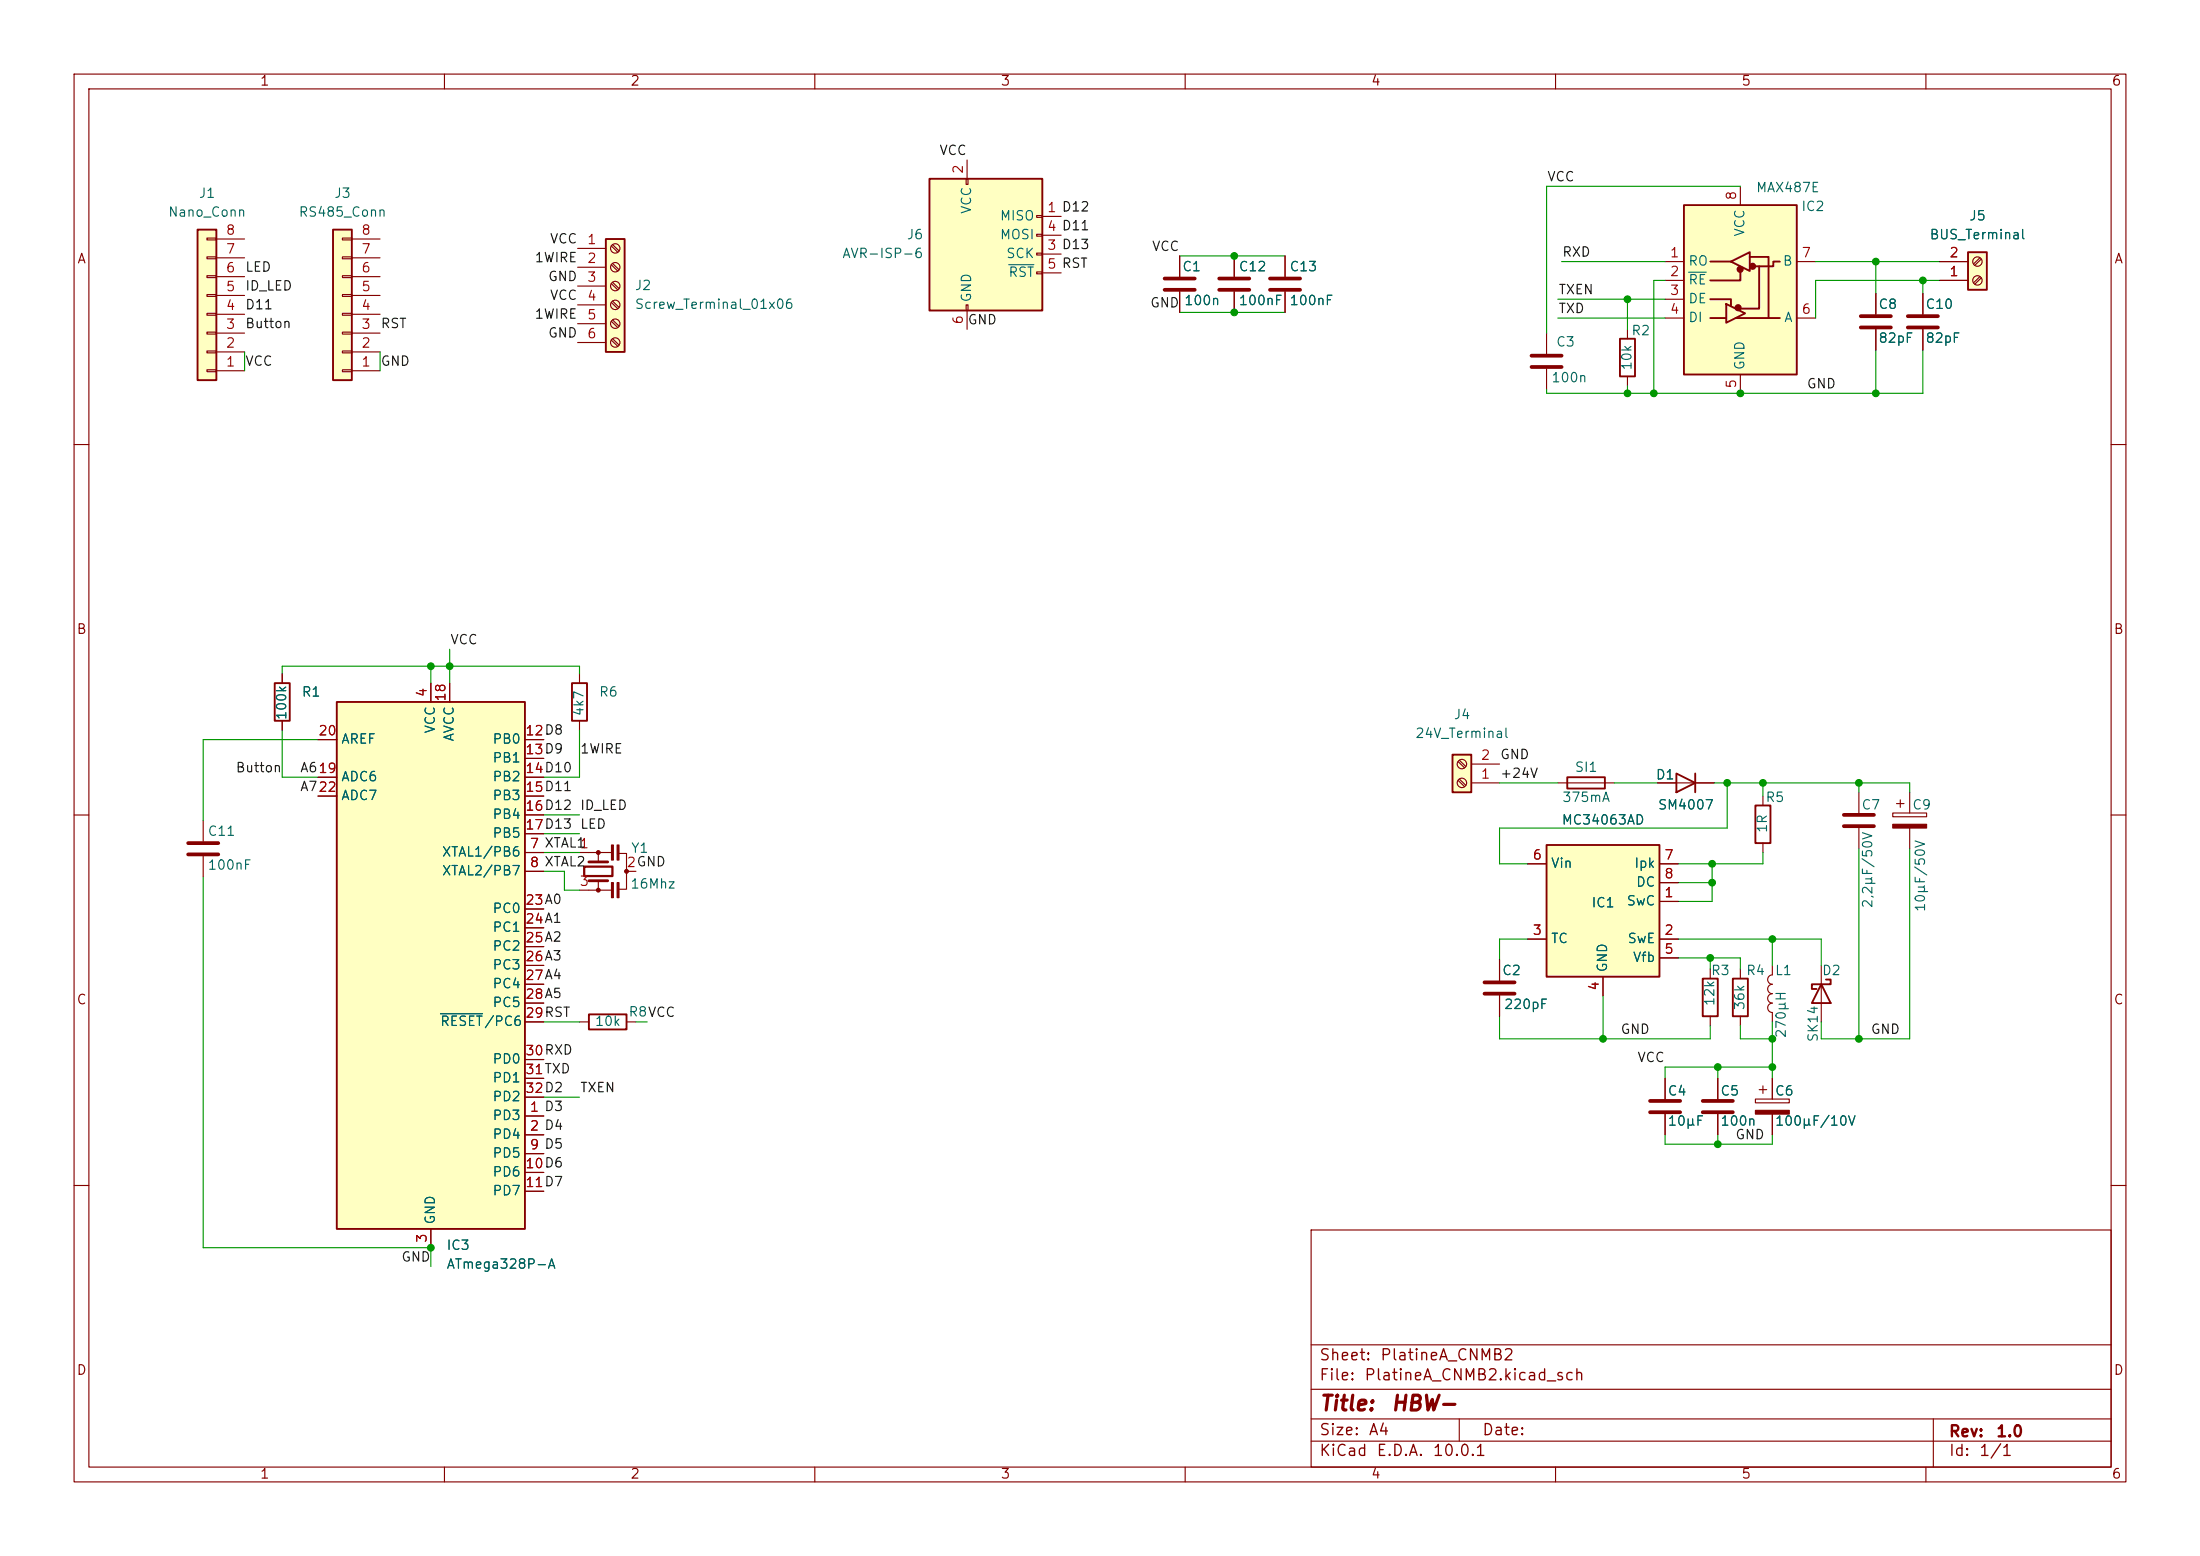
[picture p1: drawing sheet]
<svg xmlns="http://www.w3.org/2000/svg" width="297mm" height="210mm" viewBox="0 0 297 210" stroke-linecap="round" stroke-linejoin="round" font-family="sans-serif">
<g fill="none" stroke="#840000" stroke-width=".15">
<path d="M10 10h277v190h-277zM12 12h273v186h-273zM60 10v2M110 10v2M160 10v2M210 10v2M260 10v2M259.6 39.6v2.8M219.7 44.5v1.2M219.7 50.8v1.3M259.6 44.5v2.7M10 60h2"/>
<path d="M285 60h2M78.2 90.9v1.3M78.2 97.3v1.3M10 110h2M251 106.9v2.8M251 111.8v2.8M285 110h2M234.9 130.8v1.3M234.9 137.2v1.2M224.8 145.5v2.8M224.8 150.4v2.8M10 160h2"/>
<path d="M177 166h108v32h-108zM285 160h2M60 198v2M110 198v2M160 198v2M177 194.5h108M177 191.5h108M177 187.5h108M177 181.5h108M197 191.5v3M210 198v2M260 198v2"/>
<path d="M261 191.5v6.5"/>
</g>
<path d="M218.7 45.7h2v5.1h-2zM77.2 92.2h2v5.1h-2zM233.9 132.1h2.1v5.1h-2.1z" fill="none" stroke="#840000" stroke-width=".25"/>
<path d="M257.6 42.7h4M257.6 44.2h4M248.9 110h4.1M248.9 111.5h4.1M222.8 148.6h4M222.8 150.1h4" fill="none" stroke="#840000" stroke-width=".51"/>
<path d="M196.1 101.9h2.5v5h-2.5z" fill="#ffffc2"/>
<path d="M196.1 101.9h2.5v5h-2.5zM237 108.7h2v5.1h-2zM229.9 132.1h2v5.1h-2zM245.9 132.8l1.2 2.6h-2.5zM246.5 132.2h.6v.6h-2.5v.7h.6" fill="none" stroke="#840000" stroke-width=".25"/>
<g fill="none" stroke="#840000" stroke-width=".15">
<path d="M159.3 34.5v2.8M159.3 39.4v2.8M253.2 39.6v2.8M253.2 44.5v2.7M27.4 110.7v2.8M27.4 115.6v2.8M196.8 105.3l.9 .9M196.8 102.8l.9 .8M197 105.2l.9 .8M197 102.6l.9 .9M198.6 105.7h3.8M198.6 103.1h3.8"/>
<path d="M238 107.4v1.3M238 113.8v1.3M230.9 130.8v1.3M230.9 137.2v1.2M245.9 130.3v7.6M231.9 145.5v2.8M231.9 150.4v2.8M237 148.3h4.6v.5h-4.6zM237.5 147.1h1M238 146.6v1M239.3 145.5v2.8M239.3 150.4v2.8"/>
<circle cx="197.4" cy="103.1" r=".63"/>
<circle cx="197.4" cy="105.7" r=".63"/>
</g>
<path d="M157.2 37.6h4.1M157.2 39.1h4.1M251.2 42.7h4.1M251.2 44.2h4.1M25.4 115.3h4.1M25.4 113.8h4.1M229.9 150.1h4M229.9 148.6h4" fill="none" stroke="#840000" stroke-width=".51"/>
<path d="M237 149.9h4.6v.5h-4.6z" fill="#840000" stroke="#840000" stroke-width=".15"/>
<path d="M227.3 27.7h15.3v22.8h-15.3z" fill="#ffffc2"/>
<path d="M227.3 27.7h15.3v22.8h-15.3zM230.9 35.3h2.8M233.7 35.3l2.5-1.3v2.6zM234.9 36.6v1.2h-4M236.2 34.7h2.6v8.2M237.5 35.9v5.8h-2.6M240.3 35.3h-.9v.6h-2.5M230.9 40.4h2.8v.6M230.9 42.9h2.1M233 41l2.6 1.3-2.6 1.3zM233.7 41v.3M234.3 42.9h6" fill="none" stroke="#840000" stroke-width=".25"/>
<g fill="#840000" stroke="#840000" stroke-width=".25">
<circle cx="234.6" cy="41.5" r=".36"/>
<circle cx="234.9" cy="36.3" r=".36"/>
<circle cx="236.6" cy="35.9" r=".36"/>
</g>
<path d="M224.8 35.3h2.5M224.8 37.8h2.5M234.9 25.1v2.6M236.2 34.7h.1M242.6 35.3h2.5M208.8 45v2.8M208.8 49.8v2.8M224.8 40.4h2.5M224.8 42.9h2.5M234.9 50.5v2.6M242.6 42.9h2.5" fill="none" stroke="#840000" stroke-width=".15"/>
<path d="M228 36.7h2.3" fill="none" stroke="#006464" stroke-width=".15"/>
<path d="M206.8 49.5h4M206.8 48h4" fill="none" stroke="#840000" stroke-width=".51"/>
<path d="M265.7 34h2.5v5.1h-2.5z" fill="#ffffc2"/>
<path d="M265.7 34h2.5v5.1h-2.5zM37.1 92.2h2v5.1h-2z" fill="none" stroke="#840000" stroke-width=".25"/>
<g fill="none" stroke="#840000" stroke-width=".15">
<path d="M166.6 34.5v2.8M166.6 39.4v2.8M173.5 34.5v2.8M173.5 39.4v2.8M261.9 37.8h3.8M261.9 35.3h3.8M267.3 37.3l-.9 .9M267.3 34.8l-.9 .8M267.5 37.5l-.9 .9M267.5 35l-.9 .8M38.1 90.9v1.3M38.1 97.3v1.3"/>
<path d="M255.5 109.7h4.6v.5h-4.6zM256 108.5h1M256.5 108v1M257.8 106.9v2.8M257.8 111.8v2.8M239.3 131.6a.64 .64 0 0 0-.7 .6 .64 .64 0 0 0 .7 .6 .64 .64 0 0 0-.7 .7 .64 .64 0 0 0 .7 .6 .64 .64 0 0 0-.7 .7 .64 .64 0 0 0 .7 .6 .63 .63 0 0 0-.7 .6 .63 .63 0 0 0 .7 .7v1.2M239.3 130.3v1.3"/>
<circle cx="267" cy="37.8" r=".63"/>
<circle cx="267" cy="35.3" r=".63"/>
</g>
<path d="M164.6 39.1h4.1M164.6 37.6h4.1M171.4 39.1h4.1M171.4 37.6h4.1" fill="none" stroke="#840000" stroke-width=".51"/>
<path d="M255.5 111.3h4.6v.5h-4.6z" fill="#840000" stroke="#840000" stroke-width=".15"/>
<path d="M26.7 31h2.5v20.3h-2.5z" fill="#ffffc2"/>
<path d="M26.7 31h2.5v20.3h-2.5z" fill="none" stroke="#840000" stroke-width=".25"/>
<g fill="none" stroke="#840000" stroke-width=".15">
<path d="M27.9 39.8h1.3v.2h-1.3zM27.9 37.2h1.3v.3h-1.3zM27.9 34.7h1.3v.2h-1.3zM27.9 32.1h1.3v.3h-1.3zM29.2 39.9h3.8M29.2 37.3h3.8M29.2 34.8h3.8M29.2 32.3h3.8M27.9 49.9h1.3v.3h-1.3zM27.9 47.4h1.3v.2h-1.3zM27.9 44.8h1.3v.3h-1.3zM27.9 42.3h1.3v.2h-1.3z"/>
<path d="M29.2 50h3.8M29.2 47.5h3.8M29.2 45h3.8M29.2 42.4h3.8"/>
</g>
<path d="M45 31h2.5v20.3h-2.5z" fill="#ffffc2"/>
<path d="M45 31h2.5v20.3h-2.5z" fill="none" stroke="#840000" stroke-width=".25"/>
<g fill="none" stroke="#840000" stroke-width=".15">
<path d="M46.2 39.8h1.3v.2h-1.3zM46.2 37.2h1.3v.3h-1.3zM46.2 34.7h1.3v.2h-1.3zM46.2 32.1h1.3v.3h-1.3zM47.5 39.9h3.8M47.5 37.3h3.8M47.5 34.8h3.8M47.5 32.3h3.8M46.2 49.9h1.3v.3h-1.3zM46.2 47.4h1.3v.2h-1.3zM46.2 44.8h1.3v.3h-1.3zM46.2 42.3h1.3v.2h-1.3z"/>
<path d="M47.5 50h3.8M47.5 47.5h3.8M47.5 45h3.8M47.5 42.4h3.8"/>
</g>
<path d="M81.8 32.3h2.5v15.2h-2.5z" fill="#ffffc2"/>
<path d="M81.8 32.3h2.5v15.2h-2.5z" fill="none" stroke="#840000" stroke-width=".25"/>
<g fill="none" stroke="#840000" stroke-width=".15">
<path d="M78 33.5h3.8M78 36.1h3.8M78 38.6h3.8M82.5 33.2l.9 .8M82.5 35.7l.9 .9M82.5 38.3l.9 .8M82.7 33l.9 .9M82.7 35.6l.9 .8M82.7 38.1l.9 .8M78 41.1h3.8M78 43.7h3.8M78 46.2h3.8"/>
<path d="M82.5 40.8l.9 .9M82.5 43.4l.9 .8M82.5 45.9l.9 .8M82.7 40.6l.9 .9M82.7 43.2l.9 .8M82.7 45.7l.9 .9"/>
<circle cx="83.1" cy="36.1" r=".63"/>
<circle cx="83.1" cy="38.6" r=".63"/>
<circle cx="83.1" cy="33.5" r=".63"/>
<circle cx="83.1" cy="41.1" r=".63"/>
<circle cx="83.1" cy="43.7" r=".63"/>
<circle cx="83.1" cy="46.2" r=".63"/>
</g>
<path d="M125.5 24.1h15.2v17.8h-15.2z" fill="#ffffc2"/>
<path d="M130.4 24.1h.3v.8h-.3zM130.6 21.6v2.5M140 29.1h.7v.2h-.7zM140 31.6h.7v.3h-.7zM140 34.2h.7v.2h-.7zM140 36.7h.7v.3h-.7zM140.7 29.2h2.6M140.7 34.3h2.6M140.7 31.8h2.6M140.7 36.8h2.6M130.4 41.1h.3v.8h-.3zM130.6 41.9v2.6" fill="none" stroke="#840000" stroke-width=".15"/>
<path d="M125.5 24.1h15.2v17.8h-15.2z" fill="none" stroke="#840000" stroke-width=".25"/>
<path d="M136.2 35.7h3.4" fill="none" stroke="#006464" stroke-width=".15"/>
<path d="M45.5 94.7h25.4v71.2h-25.4z" fill="#ffffc2"/>
<path d="M45.5 94.7h25.4v71.2h-25.4zM79.5 136.9h5.1v2h-5.1z" fill="none" stroke="#840000" stroke-width=".25"/>
<g fill="none" stroke="#840000" stroke-width=".15">
<path d="M42.9 99.8h2.6M58.2 92.2v2.5M60.7 92.2v2.5M70.9 99.8h2.5M42.9 104.9h2.6M42.9 107.4h2.6M70.9 115.1h2.5M70.9 117.6h2.5M70.9 102.4h2.5M70.9 104.9h2.5M70.9 107.4h2.5M70.9 110h2.5"/>
<path d="M70.9 112.5h2.5M78.2 115.1h4.3M80.8 115.1v1.1M80.8 118.9v1.2M83.4 115.2h1.2v4.8h-1M84.6 117.6h1.3M70.9 122.7h2.5M70.9 125.2h2.5M70.9 127.8h2.5M70.9 130.3h2.5M70.9 132.8h2.5M70.9 135.4h2.5"/>
<path d="M70.9 137.9h2.5M78.2 137.9h1.3M78.2 120.1h4.3M84.6 137.9h1.3M70.9 150.6h2.5M70.9 153.2h2.5M70.9 155.7h2.5M70.9 158.2h2.5M70.9 143h2.5M70.9 145.5h2.5M70.9 148.1h2.5M58.2 165.9v2.5"/>
<path d="M70.9 160.8h2.5"/>
</g>
<path d="M59.5 136.8h5.7" fill="none" stroke="#006464" stroke-width=".15"/>
<g fill="#840000" stroke="#840000" stroke-width=".15">
<path d="M82.5 114h.3v2.1h-.3z"/>
<path d="M83.3 114h.3v2.1h-.3z"/>
<path d="M82.5 119.1h.3v2.1h-.3z"/>
<path d="M83.3 119.1h.3v2.1h-.3z"/>
<circle cx="80.8" cy="115.1" r=".25"/>
<circle cx="84.6" cy="117.6" r=".25"/>
<circle cx="80.8" cy="120.1" r=".25"/>
</g>
<path d="M79.5 116.3h2.5M79.5 118.9h2.5" fill="none" stroke="#840000" stroke-width=".38"/>
<path d="M78.9 117h3.8v1.2h-3.8z" fill="none" stroke="#840000" stroke-width=".3"/>
<path d="M208.8 114h15.2v17.8h-15.2z" fill="#ffffc2"/>
<path d="M208.8 114h15.2v17.8h-15.2zM211.6 104.9h5.1v1.5h-5.1zM226.3 104.4l2.6 1.3-2.6 1.2zM228.9 104.4v2.5" fill="none" stroke="#840000" stroke-width=".25"/>
<g fill="none" stroke="#840000" stroke-width=".15">
<path d="M159.3 34.5v2.8M159.3 39.4v2.8M166.6 34.5v2.8M166.6 39.4v2.8M173.5 34.5v2.8M173.5 39.4v2.8M253.2 39.6v2.8M259.6 39.6v2.8M261.9 37.8h3.8M261.9 35.3h3.8M253.2 44.5v2.7M259.6 44.5v2.7"/>
<path d="M38.1 90.9v1.3M38.1 97.3v1.3M42.9 99.8h2.6M58.2 92.2v2.5M60.7 92.2v2.5M70.9 99.8h2.5M42.9 104.9h2.6M42.9 107.4h2.6M70.9 115.1h2.5M70.9 117.6h2.5M70.9 102.4h2.5M70.9 104.9h2.5"/>
<path d="M70.9 107.4h2.5M70.9 110h2.5M70.9 112.5h2.5M206.2 116.6h2.6M210.3 105.7h7.6M223.8 105.7h7.6M224 116.6h2.6M224 119.1h2.6M70.9 122.7h2.5M70.9 125.2h2.5M70.9 127.8h2.5M70.9 130.3h2.5"/>
<path d="M70.9 132.8h2.5M70.9 135.4h2.5M70.9 137.9h2.5M202.4 129.5v2.8M202.4 134.4v2.8M206.2 126.7h2.6M216.4 131.8v2.6M224 121.7h2.6M224 126.7h2.6M224 129.3h2.6M70.9 150.6h2.5M70.9 153.2h2.5"/>
<path d="M70.9 155.7h2.5M70.9 158.2h2.5M70.9 143h2.5M70.9 145.5h2.5M70.9 148.1h2.5M224.8 145.5v2.8M224.8 150.4v2.8M231.9 145.5v2.8M231.9 150.4v2.8M239.3 145.5v2.8M239.3 150.4v2.8M58.2 165.9v2.5"/>
<path d="M70.9 160.8h2.5"/>
</g>
<path d="M200.4 132.6h4.1M200.4 134.1h4.1" fill="none" stroke="#840000" stroke-width=".51"/>
<g fill="none" stroke="#009600" stroke-width=".15">
<path d="M159.3 34.5h14.2M210.8 35.3h14M224.8 37.8h-1.5v15.3M234.9 25.1h-26.1v19.9M245.1 35.3h16.8M253.2 35.3v4.3M259.6 37.8v1.8M261.9 37.8h-16.8v5.1M33 47.5v2.5M51.3 47.5v2.5M159.3 42.2h14.2M210.3 42.9h14.5"/>
<path d="M210.3 40.4h14.5M219.7 40.4v4.1M219.7 52.1v1M253.2 47.2v5.9M259.6 47.2v5.9h-50.8v-.5M38.1 90.9v-1h40.1v1M38.1 98.6v6.3h4.8M42.9 99.8h-15.5v10.9M58.2 89.9v2.3M60.7 87.6v4.6M78.2 98.6v6.3h-4.8M27.4 118.4v50h30.8v2.5"/>
<path d="M73.4 112.5h4.8M73.4 110h4.8M73.4 115.1h4.8M73.4 117.6h2.8v2.5h2M202.4 105.7h7.9M217.9 105.7h5.9M226.6 119.1h4.5M231.1 116.6v5.1h-4.5M231.4 105.7h26.4v1.2M233.2 105.7v6.1h-30.8v4.8h3.8M238 105.7v1.7M238 115.1v1.5h-11.4"/>
<path d="M251 105.7v1.2M251 114.6v25.6M257.8 114.6v25.6h-11.9v-2.3M73.4 137.9h4.8M85.9 137.9h1.5M202.4 137.2v3h28.5v-1.8M206.2 126.7h-3.8v2.8M216.4 134.4v5.8M226.6 126.7h19.3v3.6M226.6 129.3h8.3v1.5M230.9 129.3v1.5M234.9 138.4v1.8h4.4"/>
<path d="M239.3 126.7v3.6M239.3 137.9v7.6M73.4 148.1h4.8M224.8 153.2v1.2h14.5v-1.2M231.9 144v1.5M231.9 153.2v1.2M239.3 144h-14.5v1.5"/>
</g>
<path d="M59.5 136.8h5.7" fill="none" stroke="#006464" stroke-width=".15"/>
<g fill="#009600" stroke="#009600" stroke-width=".14">
<circle cx="233.2" cy="105.7" r=".46"/>
<circle cx="238" cy="105.7" r=".46"/>
<circle cx="251" cy="105.7" r=".46"/>
<circle cx="251" cy="140.2" r=".46"/>
<circle cx="239.3" cy="140.2" r=".46"/>
<circle cx="239.3" cy="126.7" r=".46"/>
<circle cx="230.9" cy="129.3" r=".46"/>
<circle cx="58.2" cy="89.9" r=".46"/>
<circle cx="60.7" cy="89.9" r=".46"/>
<circle cx="219.7" cy="53.1" r=".46"/>
<circle cx="223.3" cy="53.1" r=".46"/>
<circle cx="253.2" cy="53.1" r=".46"/>
<circle cx="234.9" cy="53.1" r=".46"/>
<circle cx="166.6" cy="34.5" r=".46"/>
<circle cx="219.7" cy="40.4" r=".46"/>
<circle cx="259.6" cy="37.8" r=".46"/>
<circle cx="253.2" cy="35.3" r=".46"/>
<circle cx="231.9" cy="154.4" r=".46"/>
<circle cx="231.9" cy="144" r=".46"/>
<circle cx="239.3" cy="144" r=".46"/>
<circle cx="166.6" cy="42.2" r=".46"/>
<circle cx="58.2" cy="168.4" r=".46"/>
<circle cx="231.1" cy="119.1" r=".46"/>
<circle cx="231.1" cy="116.6" r=".46"/>
<circle cx="216.4" cy="140.2" r=".46"/>
</g>
<g font-size="2" fill="#840000">
<text x="178" y="190.9">Title:</text>
<text x="187.7" y="190.9">HBW-</text>
</g>
<g font-size="1.5" fill="#840000">
<text x="178" y="184">Sheet:</text>
<text x="186.2" y="184">PlatineA_CNMB2</text>
<text x="178" y="186.7">File:</text>
<text x="184.1" y="186.7">PlatineA_CNMB2.kicad_sch</text>
<text x="178" y="196.9">KiCad</text>
<text x="178" y="194.1">Size:</text>
<text x="184.7" y="194.1">A4</text>
<text x="185.7" y="196.9">E.D.A.</text>
<text x="193.3" y="196.9">10.0.1</text>
<text x="200" y="194.1">Date:</text>
<text x="263" y="194.3">Rev:</text>
<text x="263" y="196.9">Id:</text>
<text x="267.1" y="196.9">1/1</text>
<text x="269.4" y="194.3">1.0</text>
</g>
<g font-size="1.3" fill="#840000">
<text x="35" y="11.9">1</text>
<text x="85" y="11.9">2</text>
<text x="135" y="11.9">3</text>
<text x="185" y="11.9">4</text>
<text x="235" y="11.9">5</text>
<text x="285" y="11.9">6</text>
<text x="10.3" y="35.9">A</text>
<text x="285.3" y="35.9">A</text>
<text x="10.3" y="85.9">B</text>
<text x="285.3" y="85.9">B</text>
<text x="10.3" y="135.9">C</text>
<text x="285.3" y="135.9">C</text>
<text x="10.3" y="185.9">D</text>
<text x="285.3" y="185.9">D</text>
<text x="35" y="199.9">1</text>
<text x="85" y="199.9">2</text>
<text x="135" y="199.9">3</text>
<text x="185" y="199.9">4</text>
<text x="235" y="199.9">5</text>
<text x="285" y="199.9">6</text>
</g>
<g font-size="1.3" fill="#0f0f0f">
<text x="126.7" y="21.2">VCC</text>
<text x="208.8" y="24.8">VCC</text>
<text x="72.1" y="35.7">1WIRE</text>
<text x="74.1" y="33.2">VCC</text>
<text x="155.4" y="34.2">VCC</text>
<text x="210.8" y="35">RXD</text>
<text x="33" y="39.5">ID_LED</text>
<text x="33" y="37">LED</text>
<text x="73.9" y="38.3">GND</text>
<text x="74.1" y="40.8">VCC</text>
<text x="155.2" y="41.8">GND</text>
<text x="210.3" y="40">TXEN</text>
<text x="33" y="42.1">D11</text>
<text x="33" y="44.6">Button</text>
<text x="51.3" y="44.6">RST</text>
<text x="72.1" y="43.3">1WIRE</text>
<text x="73.9" y="45.9">GND</text>
<text x="130.6" y="44.1">GND</text>
<text x="210.3" y="42.6">TXD</text>
<text x="33" y="49.7">VCC</text>
<text x="51.3" y="49.7">GND</text>
<text x="243.8" y="52.7">GND</text>
<text x="60.7" y="87.3">VCC</text>
<text x="31.7" y="104.6">Button</text>
<text x="40.4" y="104.6">A619</text>
<text x="40.4" y="107.1">A722</text>
<text x="78.2" y="102">1WIRE</text>
<text x="202.4" y="102.8">GND</text>
<text x="202.4" y="105.3">+24V</text>
<text x="78.2" y="109.6">ID_LED</text>
<text x="78.2" y="112.2">LED</text>
<text x="218.7" y="139.9">GND</text>
<text x="221" y="143.7">VCC</text>
<text x="252.5" y="139.9">GND</text>
<text x="78.2" y="147.7">TXEN</text>
<text x="234.2" y="154.1">GND</text>
<text x="54.1" y="170.6">GND</text>
</g>
<g font-size="1.3" fill="#a90000">
<text x="130.3" y="23.6" transform="rotate(-90 130.3 23.6)">2</text>
<text x="141.3" y="29">1 D12</text>
<text x="234.7" y="27.1" transform="rotate(-90 234.7 27.1)">8</text>
<text x="30.4" y="34.5">7</text>
<text x="30.4" y="32">8</text>
<text x="48.7" y="34.5">7</text>
<text x="48.7" y="32">8</text>
<text x="79.2" y="33.3">1</text>
<text x="79.2" y="35.8">2</text>
<text x="141.3" y="34">3 D13</text>
<text x="141.3" y="31.5">4 D11</text>
<text x="225.4" y="35.1">1</text>
<text x="243.1" y="35.1">7</text>
<text x="263.1" y="35.1">2</text>
<text x="30.4" y="39.6">5</text>
<text x="30.4" y="37.1">6</text>
<text x="48.7" y="39.6">5</text>
<text x="48.7" y="37.1">6</text>
<text x="79.2" y="38.4">3</text>
<text x="79.2" y="40.9">4</text>
<text x="141.3" y="36.6">5 RST</text>
<text x="225.4" y="37.6">2</text>
<text x="225.4" y="40.1">3</text>
<text x="263.1" y="37.6">1</text>
<text x="30.4" y="47.2">2</text>
<text x="30.4" y="44.7">3</text>
<text x="30.4" y="42.2">4</text>
<text x="48.7" y="47.2">2</text>
<text x="48.7" y="44.7">3</text>
<text x="48.7" y="42.2">4</text>
<text x="79.2" y="43.4">5</text>
<text x="79.2" y="46">6</text>
<text x="130.3" y="43.9" transform="rotate(-90 130.3 43.9)">6</text>
<text x="225.4" y="42.7">4</text>
<text x="243.1" y="42.7">6</text>
<text x="30.4" y="49.8">1</text>
<text x="48.7" y="49.8">1</text>
<text x="234.7" y="52.5" transform="rotate(-90 234.7 52.5)">5</text>
<text x="57.9" y="94.2" transform="rotate(-90 57.9 94.2)">4</text>
<text x="60.5" y="94.8" transform="rotate(-90 60.5 94.8)">18</text>
<text x="42.9" y="99.6">20</text>
<text x="70.8" y="99.6">12D8</text>
<text x="70.8" y="99.6">12</text>
<text x="42.9" y="104.6">19</text>
<text x="42.9" y="107.2">22</text>
<text x="70.8" y="102.1">13D9</text>
<text x="70.8" y="104.6">14D10</text>
<text x="70.8" y="107.2">15D11</text>
<text x="70.8" y="102.1">13</text>
<text x="70.8" y="104.6">14</text>
<text x="70.8" y="107.2">15</text>
<text x="199.8" y="105.4">1</text>
<text x="199.8" y="102.9">2</text>
<text x="70.8" y="109.7">16D12</text>
<text x="70.8" y="112.3">17D13</text>
<text x="70.8" y="109.7">16</text>
<text x="70.8" y="112.3">17</text>
<text x="71.4" y="114.8">7 XTAL1</text>
<text x="71.4" y="117.3">8 XTAL2</text>
<text x="71.4" y="114.8">7</text>
<text x="71.4" y="117.3">8</text>
<text x="78.2" y="114.8">1</text>
<text x="78.2" y="119.9">3</text>
<text x="84.5" y="117.3">2GND</text>
<text x="206.8" y="116.3">6</text>
<text x="224.6" y="116.3">7</text>
<text x="224.6" y="118.9">8</text>
<text x="70.8" y="122.4">23A0</text>
<text x="70.8" y="125">24A1</text>
<text x="70.8" y="122.4">23</text>
<text x="70.8" y="125">24</text>
<text x="224.6" y="121.4">1</text>
<text x="70.8" y="127.5">25A2</text>
<text x="70.8" y="130">26A3</text>
<text x="70.8" y="127.5">25</text>
<text x="70.8" y="130">26</text>
<text x="206.8" y="126.5">3</text>
<text x="224.6" y="126.5">2</text>
<text x="224.6" y="129">5</text>
<text x="70.8" y="132.6">27A4</text>
<text x="70.8" y="135.1">28A5</text>
<text x="70.8" y="137.7">29RST</text>
<text x="70.8" y="132.6">27</text>
<text x="70.8" y="135.1">28</text>
<text x="70.8" y="137.7">29</text>
<text x="216.2" y="133.8" transform="rotate(-90 216.2 133.8)">4</text>
<text x="70.8" y="142.7">30RXD</text>
<text x="70.8" y="142.7">30</text>
<text x="70.8" y="145.3">31TXD</text>
<text x="70.8" y="147.8">32D2</text>
<text x="70.8" y="145.3">31</text>
<text x="70.8" y="147.8">32</text>
<text x="71.4" y="150.4">1 D3</text>
<text x="71.4" y="152.9">2 D4</text>
<text x="71.4" y="155.4">9 D5</text>
<text x="71.4" y="150.4">1</text>
<text x="71.4" y="152.9">2</text>
<text x="71.4" y="155.4">9</text>
<text x="70.8" y="158">10D6</text>
<text x="70.8" y="160.5">11D7</text>
<text x="70.8" y="158">10</text>
<text x="70.8" y="160.5">11</text>
<text x="57.9" y="167.8" transform="rotate(-90 57.9 167.8)">3</text>
</g>
<g font-size="1.3" fill="#006464">
<text x="22.6" y="29.6">Nano_Conn</text>
<text x="26.7" y="27">J1</text>
<text x="40.2" y="29.6">RS485_Conn</text>
<text x="45" y="27">J3</text>
<text x="131.4" y="29" transform="rotate(-90 131.4 29)">VCC</text>
<text x="237" y="26.3">MAX487E</text>
<text x="243.1" y="28.8">IC2</text>
<text x="113.6" y="35.2">AVR-ISP-6</text>
<text x="122.3" y="32.6">J6</text>
<text x="134.9" y="30.1">MISO</text>
<text x="134.9" y="32.6">MOSI</text>
<text x="135.7" y="35.2">SCK</text>
<text x="235.8" y="32" transform="rotate(-90 235.8 32)">VCC</text>
<text x="260.4" y="32.6">BUS_Terminal</text>
<text x="265.8" y="30.1">J5</text>
<text x="85.6" y="39.5">J2</text>
<text x="131.4" y="40.9" transform="rotate(-90 131.4 40.9)">GND</text>
<text x="136" y="37.7">RST</text>
<text x="159.5" y="36.9">C1</text>
<text x="159.8" y="41.5">100n</text>
<text x="167.1" y="41.5">100nF</text>
<text x="167.1" y="36.9">C12</text>
<text x="174" y="41.5">100nF</text>
<text x="174" y="36.9">C13</text>
<text x="227.8" y="36.2">RO</text>
<text x="227.8" y="38.7">RE</text>
<text x="227.8" y="41.2">DE</text>
<text x="240.6" y="36.2">B</text>
<text x="85.6" y="42">Screw_Terminal_01x06</text>
<text x="210" y="47.1">C3</text>
<text x="220.1" y="45.6">R2</text>
<text x="227.8" y="43.8">DI</text>
<text x="240.8" y="43.8">A</text>
<text x="253.5" y="42">C8</text>
<text x="253.5" y="46.6">82pF</text>
<text x="259.9" y="42">C10</text>
<text x="259.9" y="46.6">82pF</text>
<text x="209.3" y="51.9">100n</text>
<text x="220.6" y="50.1" transform="rotate(-90 220.6 50.1)">10k</text>
<text x="235.8" y="50" transform="rotate(-90 235.8 50)">GND</text>
<text x="40.6" y="94.3">R1</text>
<text x="80.8" y="94.3">R6</text>
<text x="39" y="97.3" transform="rotate(-90 39 97.3)">100k</text>
<text x="46" y="100.7">AREF</text>
<text x="59" y="99.1" transform="rotate(-90 59 99.1)">VCC</text>
<text x="61.6" y="100.2" transform="rotate(-90 61.6 100.2)">AVCC</text>
<text x="66.4" y="100.7">PB0</text>
<text x="79.1" y="96.8" transform="rotate(-90 79.1 96.8)">4k7</text>
<text x="191" y="99.9">24V_Terminal</text>
<text x="196.2" y="97.4">J4</text>
<text x="46" y="105.8">ADC6</text>
<text x="66.4" y="103.2">PB1</text>
<text x="66.4" y="105.8">PB2</text>
<text x="212.5" y="104.5">SI1</text>
<text x="223.4" y="105.5">D1</text>
<text x="27.9" y="113.1">C11</text>
<text x="46" y="108.3">ADC7</text>
<text x="66.4" y="108.3">PB3</text>
<text x="66.4" y="110.8">PB4</text>
<text x="66.4" y="113.4">PB5</text>
<text x="210.7" y="111.6">MC34063AD</text>
<text x="210.8" y="108.6">375mA</text>
<text x="223.7" y="109.6">SM4007</text>
<text x="238.3" y="108.6">R5</text>
<text x="238.9" y="112.5" transform="rotate(-90 238.9 112.5)">1R</text>
<text x="251.2" y="109.6">C7</text>
<text x="258.1" y="109.6">C9</text>
<text x="27.9" y="117.7">100nF</text>
<text x="59.6" y="115.9">XTAL1/PB6</text>
<text x="59.6" y="118.5">XTAL2/PB7</text>
<text x="85.1" y="115.4">Y1</text>
<text x="209.3" y="117.4">Vin</text>
<text x="220.5" y="117.4">Ipk</text>
<text x="220.8" y="120">DC</text>
<text x="66.4" y="123.5">PC0</text>
<text x="85" y="120.2">16Mhz</text>
<text x="214.8" y="122.8">IC1</text>
<text x="219.5" y="122.5">SwC</text>
<text x="253.1" y="122.7" transform="rotate(-90 253.1 122.7)">2,2µF/50V</text>
<text x="260.2" y="123.2" transform="rotate(-90 260.2 123.2)">10µF/50V</text>
<text x="66.4" y="126.1">PC1</text>
<text x="66.4" y="128.6">PC2</text>
<text x="66.4" y="131.2">PC3</text>
<text x="202.7" y="131.9">C2</text>
<text x="209.3" y="127.6">TC</text>
<text x="217.3" y="131.3" transform="rotate(-90 217.3 131.3)">GND</text>
<text x="219.6" y="127.6">SwE</text>
<text x="220.4" y="130.1">Vfb</text>
<text x="230.9" y="131.9">R3</text>
<text x="235.6" y="131.9">R4</text>
<text x="239.5" y="131.9">L1</text>
<text x="245.9" y="131.9">D2</text>
<text x="66.4" y="133.7">PC4</text>
<text x="66.4" y="136.2">PC5</text>
<text x="84.8" y="137.5">R8VCC</text>
<text x="203" y="136.5">220pF</text>
<text x="231.7" y="135.9" transform="rotate(-90 231.7 135.9)">12k</text>
<text x="235.8" y="136.4" transform="rotate(-90 235.8 136.4)">36k</text>
<text x="59.3" y="138.8">RESET/PC6</text>
<text x="66.4" y="143.9">PD0</text>
<text x="80.2" y="138.8">10k</text>
<text x="241.4" y="140.2" transform="rotate(-90 241.4 140.2)">270µH</text>
<text x="245.7" y="140.7" transform="rotate(-90 245.7 140.7)">SK14</text>
<text x="66.4" y="146.4">PD1</text>
<text x="66.4" y="148.9">PD2</text>
<text x="225.1" y="148.2">C4</text>
<text x="232.2" y="148.2">C5</text>
<text x="239.5" y="148.2">C6</text>
<text x="66.4" y="151.5">PD3</text>
<text x="66.4" y="154">PD4</text>
<text x="225.1" y="152.2">10µF</text>
<text x="232.2" y="152.2">100n</text>
<text x="239.5" y="152.2">100µF/10V</text>
<text x="66.4" y="156.6">PD5</text>
<text x="66.4" y="159.1">PD6</text>
<text x="66.4" y="161.6">PD7</text>
<text x="59" y="165.4" transform="rotate(-90 59 165.4)">GND</text>
<text x="60.2" y="169">IC3</text>
<text x="60.2" y="171.6">ATmega328P-A</text>
</g>
</svg>
